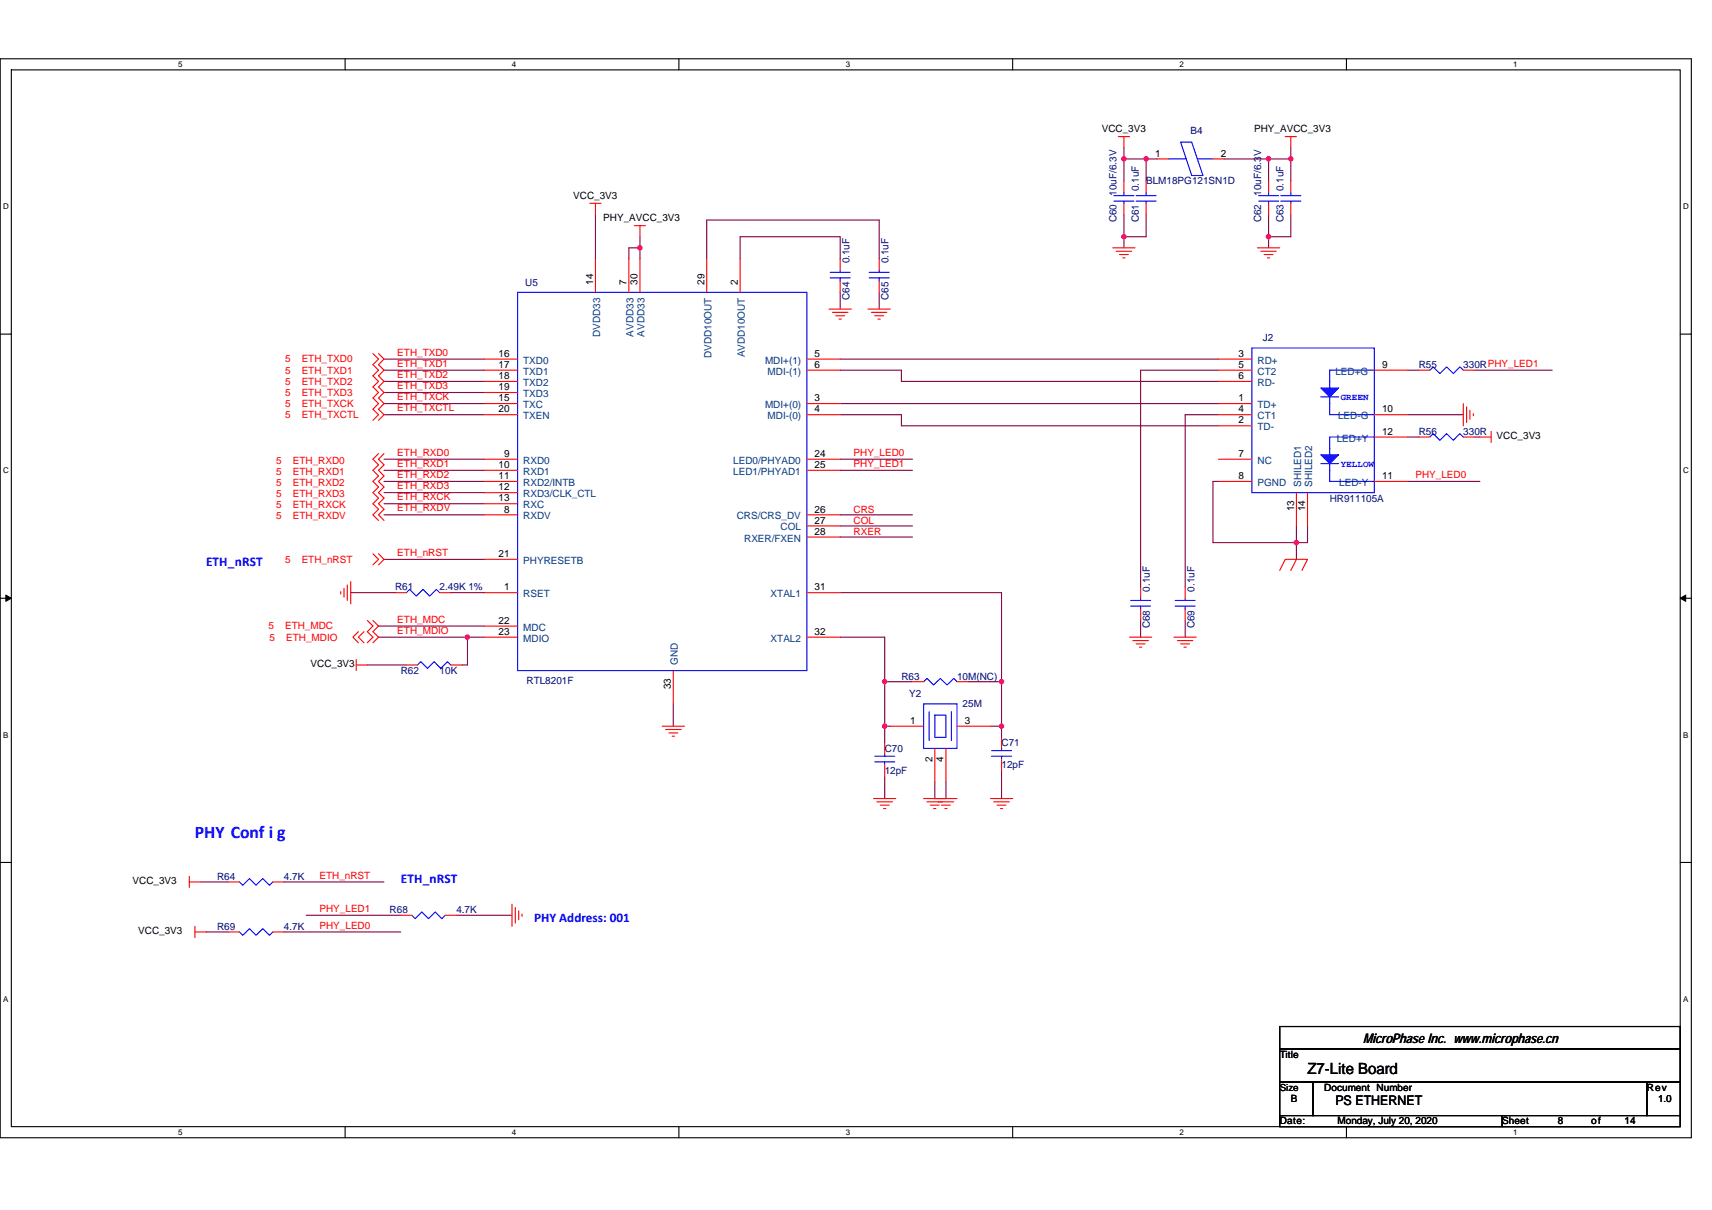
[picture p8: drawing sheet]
<svg xmlns="http://www.w3.org/2000/svg" width="297mm" height="210mm" viewBox="0 0 297 210" stroke-linecap="round" stroke-linejoin="round" font-family="sans-serif">
<path d="M0 10.2h293.5v187.2h-293.5zM2 12.1h289.5v183.4h-289.5z" fill="none" stroke="#000" stroke-width=".19"/>
<g fill="#fff">
<path d="M30.9 10.4h.8v1.6h-.8z"/>
<path d="M30.9 195.7h.8v1.6h-.8z"/>
</g>
<path d="M59.9 10.2v1.9M59.9 195.5v1.9" fill="none" stroke="#000" stroke-width=".19"/>
<g fill="#fff">
<path d="M88.8 10.4h.8v1.6h-.8z"/>
<path d="M88.8 195.7h.8v1.6h-.8z"/>
</g>
<path d="M117.8 10.2v1.9M117.8 195.5v1.9" fill="none" stroke="#000" stroke-width=".19"/>
<g fill="#fff">
<path d="M146.7 10.4h.8v1.6h-.8z"/>
<path d="M146.7 195.7h.8v1.6h-.8z"/>
</g>
<path d="M175.7 10.2v1.9M175.7 195.5v1.9" fill="none" stroke="#000" stroke-width=".19"/>
<g fill="#fff">
<path d="M204.7 10.4h.7v1.6h-.7z"/>
<path d="M204.7 195.7h.7v1.6h-.7z"/>
</g>
<path d="M233.6 10.2v1.9M233.6 195.5v1.9" fill="none" stroke="#000" stroke-width=".19"/>
<g fill="#fff">
<path d="M262.6 10.4h.7v1.6h-.7z"/>
<path d="M262.6 195.7h.7v1.6h-.7z"/>
<path d="M.5 35.1h1v1.5h-1z"/>
<path d="M292 35.1h1v1.5h-1z"/>
<path d="M.5 80.9h1v1.5h-1z"/>
<path d="M292 80.9h1v1.5h-1z"/>
</g>
<path d="M0 58h2M291.5 58h2" fill="none" stroke="#000" stroke-width=".19"/>
<g fill="#fff">
<path d="M.5 126.7h.9v1.6h-.9z"/>
<path d="M292 126.7h.9v1.6h-.9z"/>
</g>
<path d="M0 103.8h2M291.5 103.8h2" fill="none" stroke="#000" stroke-width=".19"/>
<path d="M1 103.3l1 .5-1 .6zM291.5 103.8l1-.5v1.1z" fill="#000" stroke="#000" stroke-width=".17"/>
<g fill="#fff">
<path d="M.5 172.6h.9v1.5h-.9z"/>
<path d="M292 172.6h.9v1.5h-.9z"/>
</g>
<path d="M0 149.7h2M291.5 149.7h2M222 178.1h69.5v3.9h-69.5zM222 182h69.5v5.8h-69.5zM222 187.8h5.8v5.8h-5.8zM222 193.6h38.6v1.9h-38.6zM227.8 187.8h57.9v5.8h-57.9zM260.6 193.6h30.9v1.9h-30.9zM285.7 187.8h5.8v5.8h-5.8z" fill="none" stroke="#000" stroke-width=".19"/>
<g fill="none" stroke="#800040" stroke-width=".19">
<path d="M103.3 37.2v7.7M195 27.6h3.9M195 37.2v3.9h3.9v-3.9M195 27.6v3.8M195 25.6v2M198.9 27.6v3.8M198.9 27.6h1.9M212.4 27.6h7.7M220.1 27.6h3.9M220.1 37.2v5.8M220.1 27.6v3.8M224 37.2v3.9h-3.9"/>
<path d="M224 27.6v3.8M224 25.6v2M111 43v1.9M111 41.1v1.9M111 43h-1.9v1.9M122.6 44.9v-6.7h29.9v6.7M128.4 44.9v-3.8h17.4v3.8M145.8 50.7v2.9M152.5 50.7v2.9M195 41.1v1.9M66.6 62.3h17.4M66.6 64.2h17.4"/>
<path d="M66.6 66.2h17.4M66.6 68.1h17.4M66.6 70h17.4M66.6 72h17.4M66.6 79.7h17.4M145.8 70h65.6M145.8 62.3h65.6M145.8 79.7h12.5M145.8 64.2h10.6v2h55M145.8 72h10.6v1.9h55M211.4 64.2h-13.5v37.7M211.4 72h-5.8v29.9"/>
<path d="M244.2 75.8h2M244.2 72h9.7M244.2 64.2h2M255.8 64.2h13.5M255.8 75.8h1M66.6 81.6h17.4M66.6 83.5h17.4M66.6 85.5h17.4M66.6 87.4h17.4M66.6 89.3h17.4M66.6 97.1h17.4M145.8 81.6h12.5"/>
<path d="M145.8 89.3h12.5M145.8 91.3h12.5M145.8 93.2h12.5M211.4 83.5h-.9v10.7h14.4M224.9 91.3v2.9M224.9 94.2v2.9M226.9 91.3v2.9h-2M244.2 83.5h12.6M60.9 102.8h7.7M63.7 115.4h6.8M65.7 110.6h15.4M65.7 108.6h18.3"/>
<path d="M78.2 102.8h5.8M81.1 110.6v4.8h-.9M81.1 110.6h2.9M145.8 110.6h7.7v7.7M145.8 102.8h28v15.5M153.5 118.3h4.8M153.5 118.3v7.7M168 118.3h5.8M173.8 118.3v7.7M197.9 107.7v2.9M205.6 107.7v2.9M116.8 122.2v3.8"/>
<path d="M153.5 134.7v3.9M153.5 126v2.9M153.5 126h1M162.2 135.7v2.9M164.1 135.7v2.9M171.8 126h2M173.8 133.8v4.8M173.8 126v2M34.8 153.1h4.8M49.3 153.1h17.3M53.1 158.8h16.4M79.2 158.8h9.6"/>
<path d="M35.7 161.7h3.9M49.3 161.7h20.2"/>
</g>
<g fill="#f0f" stroke="#f0f" stroke-width=".19">
<circle cx="153.5" cy="126" r=".38"/>
<circle cx="173.8" cy="126" r=".38"/>
<circle cx="220.1" cy="41.1" r=".38"/>
<circle cx="195" cy="27.6" r=".38"/>
<circle cx="198.9" cy="27.6" r=".38"/>
<circle cx="195" cy="41.1" r=".38"/>
<circle cx="223.9" cy="27.6" r=".38"/>
<circle cx="220.1" cy="27.6" r=".38"/>
<circle cx="81.1" cy="110.6" r=".38"/>
<circle cx="224.9" cy="94.2" r=".38"/>
<circle cx="173.8" cy="118.3" r=".38"/>
<circle cx="153.5" cy="118.3" r=".38"/>
<circle cx="111" cy="43" r=".38"/>
</g>
<g fill="none" stroke="#f00" stroke-width=".19">
<path d="M102.3 35.3h2M103.3 35.3v1.9M110.1 39.2h1.9M111 39.2v1.9M194 23.7h2M195 23.7v1.9M195 35.3v1.9M195 31.4v2M198.9 35.3v1.9M198.9 31.4v2M200.8 27.6h1.9M210.5 27.6h1.9"/>
<path d="M220.1 35.3v1.9M220.1 31.4v2M223 23.7h1.9M224 23.7v1.9M224 35.3v1.9M224 31.4v2M103.3 44.9v5.8M109.1 44.9v5.8M111 44.9v5.8M122.6 44.9v5.8M128.4 44.9v5.8M143.8 53.6h3.9"/>
<path d="M144.4 54.2h2.7M145 54.8h1.6M145.6 55.4h.4M145.8 44.9v2M145.8 48.8v1.9M150.6 53.6h3.9M151.2 54.2h2.7M151.8 54.8h1.5M152.3 55.4h.4M152.5 44.9v2M152.5 48.8v1.9M193.1 43h3.8"/>
<path d="M193.7 43.6h2.7M194.2 44.2h1.6M194.8 44.7h.4M218.2 43h3.8M218.8 43.6h2.6M219.3 44.2h1.6M219.9 44.7h.4M64.7 61.4l1 .9-1 1 1 .9-1 1 1 1-1 .9 1 1-1 1 1 .9-1 1 1 1-1 .9M65.7 78.7l-1 1 1 1-1 .9 1 1-1 .9 1 1-1 1 1 .9-1 1 1 1-1 .9 1 1M65.7 61.4l.9 .9-.9 1 .9 .9-.9 1 .9 1-.9 .9 .9 1-.9 1 .9 .9-.9 1 .9 1-.9 .9M66.6 78.7l-.9 1 .9 1-.9 .9 .9 1-.9 .9 .9 1-.9 1 .9 .9-.9 1 .9 1-.9 .9 .9 1M84 62.3h5.8"/>
<path d="M84 64.2h5.8M84 66.2h5.8M84 68.1h5.8M84 79.7h5.8M84 70h5.8M84 72h5.8M140 70h5.8M140 72h5.8M140 79.7h5.8M140 62.3h5.8M140 64.2h5.8M211.4 70h5.8"/>
<path d="M211.4 73.9h5.8M211.4 72h5.8M211.4 79.7h5.8M211.4 62.3h5.8M211.4 64.2h5.8M211.4 66.2h5.8M238.4 64.2h5.8M238.4 72h5.8M238.4 75.8h5.8M246.2 75.8h1.9M246.2 64.2h1.9M253.9 75.8h1.9"/>
<path d="M253.9 64.2h1.9M253.9 70v3.9M254.5 70.6v2.7M255 71.2v1.5M255.6 71.8v.4M256.8 75.8h1.9M258.7 74.9v1.9M64.7 96.1l1 1-1 .9M65.7 96.1l.9 1-.9 .9M84 85.5h5.8M84 83.5h5.8M84 81.6h5.8"/>
<path d="M84 97.1h5.8M84 87.4h5.8M84 89.3h5.8M140 81.6h5.8M140 89.3h5.8M140 91.3h5.8M140 93.2h5.8M211.4 83.5h5.8M222 99l1-1.9h3.9l-1 1.9M224.9 85.5v5.8M224.9 97.1l-.9 1.9M226.9 85.5v5.8"/>
<path d="M238.4 83.5h5.8M59.1 102.7v.4M59.7 102.1v1.5M60.3 101.5v2.7M60.9 100.9v3.9M61.8 115.4h1.9M61.8 114.4v2M62.2 109.6l-1 1 1 .9M63.2 109.6l-1 1 1 .9M63.7 107.7l1 .9-1 1 1 1-1 .9M64.7 107.7l1 .9-1 1 1 1-1 .9M68.6 102.8h1.9"/>
<path d="M70.5 115.4h1.9M76.3 102.8h1.9M78.2 115.4h2M84 108.6h5.8M84 110.6h5.8M84 102.8h5.8M116.8 116.4v5.8M140 110.6h5.8M140 102.8h5.8M158.3 118.3h1.9M166 118.3h2M196 110.6h3.8"/>
<path d="M196.6 111.2h2.7M197.1 111.7h1.6M197.7 112.3h.4M197.9 101.9v1.9M197.9 105.7v2M203.7 110.6h3.9M204.3 111.2h2.7M204.8 111.7h1.6M205.4 112.3h.4M205.6 101.9v1.9M205.6 105.7v2M114.9 126h3.9"/>
<path d="M115.5 126.6h2.7M116.1 127.2h1.5M116.6 127.8h.4M151.6 138.6h3.8M152.1 139.1h2.8M152.7 139.7h1.6M153.5 128.9v2M153.5 132.8v1.9M154.5 126h5.7M160.2 138.6h3.9M160.8 139.1h2.7M161.4 139.7h1.6"/>
<path d="M162.2 129.9v5.8M162.2 138.6h3.8M162.8 139.1h2.7M163.3 139.7h1.6M164.1 129.9v5.8M166 126h5.8M171.8 138.6h3.9M172.4 139.1h2.7M173 139.7h1.5M173.8 128v1.9M173.8 131.8v2M32.8 153.1h2"/>
<path d="M32.8 152.1v1.9M39.6 153.1h1.9M47.3 153.1h2M69.5 158.8h2M77.3 158.8h1.9M88.8 156.9v3.9M89.4 157.5v2.7M90 158.1v1.5M90.6 158.6v.4M153.3 140.3h.4M162 140.3h.4M163.9 140.3h.4"/>
<path d="M173.6 140.3h.4M33.8 161.7h1.9M33.8 160.8v1.9M39.6 161.7h1.9M47.3 161.7h2"/>
</g>
<g fill="none" stroke="#00f" stroke-width=".19">
<path d="M193.3 34h3.4M193.3 34.9h3.4M195 34.9v.4M195 33.4v.6M197.1 34h3.5M197.1 34.9h3.5M198.9 34.9v.4M198.9 33.4v.6M202.7 27.6h3.1M204.8 24.7h2l1.9 5.8h-1.9zM207.7 27.6h2.8M218.4 34h3.4"/>
<path d="M218.4 34.9h3.4M220.1 34.9v.4M220.1 33.4v.6M222.2 34h3.5M222.2 34.9h3.5M224 34.9v.4M224 33.4v.6M89.8 50.7h50.2v65.7h-50.2zM144 48.2h3.5M144 47.3h3.5M145.8 46.9v.4M145.8 48.2v.6"/>
<path d="M150.8 48.2h3.5M150.8 47.3h3.5M152.5 46.9v.4M152.5 48.2v.6M217.2 60.4h21.2v25.1h-21.2zM229.2 68.9h3.1M230.7 68.9v3.1h7.7M238.4 64.2h-7.7v3.1M238.4 75.8h-7.7v3.1M248.1 75.8l.6-.6 1.1 1.2 1.2-1.2 1.2 1.2 1.1-1.2 .6 .6M248.1 64.2l.6-.5 1.1 1.1 1.2-1.1 1.2 1.1 1.1-1.1 .6 .5M229.2 80.5h3.1"/>
<path d="M230.7 80.5v3h7.7M70.5 102.8l.6-.5 1.1 1.1 1.2-1.1 1.1 1.1 1.2-1.1 .6 .5M72.4 115.4l.6-.6 1.2 1.2 1.1-1.2 1.2 1.2 1.1-1.2 .6 .6M160.2 118.3l.6-.6 1.2 1.2 1.1-1.2 1.2 1.2 1.2-1.2 .5 .6M196.2 105.2h3.4M196.2 104.2h3.4M197.9 103.8v.4M197.9 105.2v.5M203.9 105.2h3.5M203.9 104.2h3.5M205.6 103.8v.4M205.6 105.2v.5"/>
<path d="M151.8 132.2h3.4M151.8 131.2h3.4M153.5 130.9v.3M153.5 132.2v.6M160.2 122.2h5.8v7.7h-5.8zM161.2 123.5v5M162.2 124.1h1.9v3.9h-1.9zM165.1 123.5v5M172 131.2h3.5M172 130.3h3.5M173.8 129.9v.4M173.8 131.2v.6"/>
<path d="M41.5 153.1l.6 .5 1.2-1.1 1.1 1.1 1.2-1.1 1.2 1.1 .5-.5M71.5 158.8l.5 .6 1.2-1.1 1.2 1.1 1.1-1.1 1.2 1.1 .6-.6M41.5 161.7l.6 .6 1.2-1.1 1.1 1.1 1.2-1.1 1.2 1.1 .5-.6"/>
</g>
<g fill="#00f" stroke="#00f" stroke-width=".19">
<path d="M229.2 67.3h3.1l-1.6 1.6z" fill-rule="evenodd"/>
<path d="M229.2 78.9h3.1l-1.6 1.6z" fill-rule="evenodd"/>
</g>
<text font-size="3.1" fill="#00f" x="33.8" y="145.4">PHY Conf i g</text>
<text font-size="2.7" x="226.9" y="186.3">Z7-Lite Board</text>
<g font-size="2.3" fill="#00f">
<text x="35.7" y="98.3">ETH_nRST</text>
<text x="69.5" y="153.3">ETH_nRST</text>
<text x="92.7" y="160.1">PHY Address: 001</text>
</g>
<g font-size="2.3">
<text x="236.5" y="181.1">MicroPhase Inc. www.microphase.cn</text>
<text x="231.7" y="191.8">PS ETHERNET</text>
</g>
<g font-size="1.7">
<text x="191.2" y="22.9">VCC_3V3</text>
<text x="217.6" y="22.9">PHY_AVCC_3V3</text>
<text x="200.4" y="27.2">1</text>
<text x="211.8" y="27.2">2</text>
<text x="99.5" y="34.5">VCC_3V3</text>
<text x="104.7" y="38.4">PHY_AVCC_3V3</text>
<text x="102.9" y="49.4" transform="rotate(-90 102.9 49.4)">14</text>
<text x="108.7" y="49.4" transform="rotate(-90 108.7 49.4)">7</text>
<text x="110.6" y="49.4" transform="rotate(-90 110.6 49.4)">30</text>
<text x="122.2" y="49.4" transform="rotate(-90 122.2 49.4)">29</text>
<text x="128" y="49.4" transform="rotate(-90 128 49.4)">2</text>
<text x="86.5" y="61.9">16</text>
<text x="86.5" y="63.8">17</text>
<text x="86.5" y="65.8">18</text>
<text x="141.3" y="63.8">6</text>
<text x="141.3" y="61.9">5</text>
<text x="214.9" y="61.9">3</text>
<text x="214.9" y="63.8">5</text>
<text x="214.9" y="65.8">6</text>
<text x="239.8" y="63.8">9</text>
<text x="86.5" y="67.7">19</text>
<text x="86.5" y="69.6">15</text>
<text x="86.5" y="71.6">20</text>
<text x="141.3" y="71.6">4</text>
<text x="141.3" y="69.6">3</text>
<text x="214.9" y="69.6">1</text>
<text x="214.9" y="71.6">4</text>
<text x="239.8" y="71.6">10</text>
<text x="214.9" y="73.5">2</text>
<text x="239.8" y="75.4">12</text>
<text x="259.7" y="76.2">VCC_3V3</text>
<text x="86.5" y="83.1">11</text>
<text x="86.5" y="81.2">10</text>
<text x="87.5" y="79.3">9</text>
<text x="141.3" y="81.2">25</text>
<text x="141.3" y="79.3">24</text>
<text x="214.9" y="79.3">7</text>
<text x="214.9" y="83.1">8</text>
<text x="239.8" y="83.1">11</text>
<text x="86.5" y="85.1">12</text>
<text x="86.5" y="87">13</text>
<text x="87.5" y="88.9">8</text>
<text x="141.3" y="88.9">26</text>
<text x="224.5" y="88.8" transform="rotate(-90 224.5 88.8)">13</text>
<text x="226.5" y="88.8" transform="rotate(-90 226.5 88.8)">14</text>
<text x="141.3" y="92.8">28</text>
<text x="141.3" y="90.9">27</text>
<text x="86.5" y="96.7">21</text>
<text x="87.5" y="102.4">1</text>
<text x="141.3" y="102.4">31</text>
<text x="86.5" y="108.2">22</text>
<text x="86.5" y="110.2">23</text>
<text x="141.3" y="110.2">32</text>
<text x="53.9" y="115.8">VCC_3V3</text>
<text x="116.4" y="119.6" transform="rotate(-90 116.4 119.6)">33</text>
<text x="157.9" y="125.6">1</text>
<text x="167.4" y="125.6">3</text>
<text x="161.8" y="132.2" transform="rotate(-90 161.8 132.2)">2</text>
<text x="163.7" y="132.2" transform="rotate(-90 163.7 132.2)">4</text>
<text x="23" y="153.4">VCC_3V3</text>
<text x="24" y="162.1">VCC_3V3</text>
<text x="222" y="183.6">Title</text>
<text x="222" y="189.3">Size</text>
<text x="224" y="191.3">B</text>
<text x="229.8" y="189.3">Document Number</text>
<text x="285.7" y="189.3">Rev</text>
<text x="287.7" y="191.3">1.0</text>
<text x="222" y="195.1">Date:</text>
<text x="232.1" y="195.1">Monday, July 20, 2020</text>
<text x="260.6" y="195.1">Sheet</text>
<text x="270.3" y="195.1">8</text>
<text x="276.1" y="195.1">of</text>
<text x="281.9" y="195.1">14</text>
</g>
<g font-size="1.7" fill="#000080">
<text x="206.6" y="23.3">B4</text>
<text x="193.7" y="34" transform="rotate(-90 193.7 34)">10uF/6.3V</text>
<text x="197.6" y="33.2" transform="rotate(-90 197.6 33.2)">0.1uF</text>
<text x="198.9" y="32">BLM18PG121SN1D</text>
<text x="218.8" y="34" transform="rotate(-90 218.8 34)">10uF/6.3V</text>
<text x="222.7" y="33.2" transform="rotate(-90 222.7 33.2)">0.1uF</text>
<text x="193.7" y="38.6" transform="rotate(-90 193.7 38.6)">C60</text>
<text x="197.6" y="38.6" transform="rotate(-90 197.6 38.6)">C61</text>
<text x="218.8" y="38.6" transform="rotate(-90 218.8 38.6)">C62</text>
<text x="222.7" y="38.6" transform="rotate(-90 222.7 38.6)">C63</text>
<text x="147.4" y="45.7" transform="rotate(-90 147.4 45.7)">0.1uF</text>
<text x="154.2" y="45.7" transform="rotate(-90 154.2 45.7)">0.1uF</text>
<text x="91.1" y="49.6">U5</text>
<text x="147.4" y="52.1" transform="rotate(-90 147.4 52.1)">C64</text>
<text x="154.2" y="52.1" transform="rotate(-90 154.2 52.1)">C65</text>
<text x="219.1" y="59.2">J2</text>
<text x="246.2" y="63.9">R55</text>
<text x="253.9" y="63.9">330RPHY_LED1</text>
<text x="246.2" y="75.4">R56</text>
<text x="253.9" y="75.4">330R</text>
<text x="230.7" y="87">HR911105A</text>
<text x="68.6" y="102.5">R61</text>
<text x="76.3" y="102.5">2.49K 1%</text>
<text x="199.5" y="102.7" transform="rotate(-90 199.5 102.7)">0.1uF</text>
<text x="207.2" y="102.7" transform="rotate(-90 207.2 102.7)">0.1uF</text>
<text x="199.5" y="109" transform="rotate(-90 199.5 109)">C68</text>
<text x="207.2" y="109" transform="rotate(-90 207.2 109)">C69</text>
<text x="69.5" y="116.9">R62</text>
<text x="76.3" y="116.9">10K</text>
<text x="91.4" y="118.7">RTL8201F</text>
<text x="156.4" y="117.9">R63</text>
<text x="166" y="117.9">10M(NC)</text>
<text x="157.8" y="121">Y2</text>
<text x="167" y="122.7">25M</text>
<text x="153.5" y="130.5">C70</text>
<text x="173.8" y="129.5">C71</text>
<text x="153.5" y="134.3">12pF</text>
<text x="173.8" y="133.3">12pF</text>
<text x="37.7" y="152.7">R64</text>
<text x="49.3" y="152.7">4.7K</text>
<text x="37.7" y="161.4">R69</text>
<text x="49.3" y="161.4">4.7K</text>
<text x="67.6" y="158.5">R68</text>
<text x="79.2" y="158.5">4.7K</text>
</g>
<g font-size="1.7" fill="#004080">
<text x="104.1" y="58.5" transform="rotate(-90 104.1 58.5)">DVDD33</text>
<text x="109.9" y="58.4" transform="rotate(-90 109.9 58.4)">AVDD33</text>
<text x="111.8" y="58.4" transform="rotate(-90 111.8 58.4)">AVDD33</text>
<text x="90.8" y="63.1">TXD0</text>
<text x="90.8" y="65">TXD1</text>
<text x="123.4" y="62.1" transform="rotate(-90 123.4 62.1)">DVDD10OUT</text>
<text x="129.2" y="62" transform="rotate(-90 129.2 62)">AVDD10OUT</text>
<text x="132.7" y="63.1">MDI+(1)</text>
<text x="133.2" y="65">MDI-(1)</text>
<text x="218.2" y="63.1">RD+</text>
<text x="218.2" y="65">CT2</text>
<text x="231.7" y="65">LED+G</text>
<text x="90.8" y="67">TXD2</text>
<text x="90.8" y="68.9">TXD3</text>
<text x="90.8" y="70.8">TXC</text>
<text x="132.7" y="70.8">MDI+(0)</text>
<text x="218.2" y="70.8">TD+</text>
<text x="218.2" y="67">RD-</text>
<text x="90.8" y="72.7">TXEN</text>
<text x="133.2" y="72.7">MDI-(0)</text>
<text x="218.2" y="74.7">TD-</text>
<text x="218.2" y="72.7">CT1</text>
<text x="231.9" y="76.6">LED+Y</text>
<text x="232.2" y="72.7">LED-G</text>
<text x="90.8" y="82.4">RXD1</text>
<text x="90.8" y="80.5">RXD0</text>
<text x="127.2" y="82.4">LED1/PHYAD1</text>
<text x="127.2" y="80.5">LED0/PHYAD0</text>
<text x="218.2" y="80.5">NC</text>
<text x="90.8" y="86.3">RXD3/CLK_CTL</text>
<text x="90.8" y="84.3">RXD2/INTB</text>
<text x="90.8" y="88.2">RXC</text>
<text x="218.2" y="84.3">PGND</text>
<text x="225.7" y="84.5" transform="rotate(-90 225.7 84.5)">SHILED1</text>
<text x="227.7" y="84.5" transform="rotate(-90 227.7 84.5)">SHILED2</text>
<text x="232.4" y="84.3">LED-Y</text>
<text x="90.8" y="90.1">RXDV</text>
<text x="127.8" y="90.1">CRS/CRS_DV</text>
<text x="129.1" y="94">RXER/FXEN</text>
<text x="135.4" y="92.1">COL</text>
<text x="90.8" y="97.9">PHYRESETB</text>
<text x="90.8" y="103.6">RSET</text>
<text x="133.7" y="103.6">XTAL1</text>
<text x="90.8" y="109.4">MDC</text>
<text x="90.8" y="111.4">MDIO</text>
<text x="133.7" y="111.4">XTAL2</text>
<text x="117.6" y="115.4" transform="rotate(-90 117.6 115.4)">GND</text>
</g>
<g font-size="1.7" fill="#f00">
<text x="49.5" y="64.8">5</text>
<text x="49.5" y="62.9">5</text>
<text x="52.3" y="64.8">ETH_TXD1</text>
<text x="52.3" y="62.9">ETH_TXD0</text>
<text x="68.9" y="61.7">ETH_TXD0</text>
<text x="68.9" y="63.6">ETH_TXD1</text>
<text x="68.9" y="65.6">ETH_TXD2</text>
<text x="49.5" y="68.7">5</text>
<text x="49.5" y="66.8">5</text>
<text x="49.5" y="70.6">5</text>
<text x="52.3" y="68.7">ETH_TXD3</text>
<text x="52.3" y="66.8">ETH_TXD2</text>
<text x="52.3" y="70.6">ETH_TXCK</text>
<text x="68.9" y="67.5">ETH_TXD3</text>
<text x="68.9" y="69.4">ETH_TXCK</text>
<text x="68.9" y="71.4">ETH_TXCTL</text>
<text x="49.5" y="72.6">5</text>
<text x="52.3" y="72.6">ETH_TXCTL</text>
<text x="47.9" y="80.5">5</text>
<text x="47.9" y="82.4">5</text>
<text x="50.8" y="80.5">ETH_RXD0</text>
<text x="50.8" y="82.4">ETH_RXD1</text>
<text x="68.9" y="79.1">ETH_RXD0</text>
<text x="68.9" y="81">ETH_RXD1</text>
<text x="68.9" y="83">ETH_RXD2</text>
<text x="148.1" y="79.1">PHY_LED0</text>
<text x="148.1" y="81">PHY_LED1</text>
<text x="245.6" y="83">PHY_LED0</text>
<text x="47.9" y="84.3">5</text>
<text x="47.9" y="86.3">5</text>
<text x="47.9" y="88.2">5</text>
<text x="50.8" y="84.3">ETH_RXD2</text>
<text x="50.8" y="86.3">ETH_RXD3</text>
<text x="50.8" y="88.2">ETH_RXCK</text>
<text x="68.9" y="84.9">ETH_RXD3</text>
<text x="68.9" y="86.8">ETH_RXCK</text>
<text x="68.9" y="88.8">ETH_RXDV</text>
<text x="148.1" y="89">CRS</text>
<text x="47.9" y="90.1">5</text>
<text x="50.8" y="90.1">ETH_RXDV</text>
<text x="148.1" y="90.9">COL</text>
<text x="148.1" y="92.8">RXER</text>
<text x="49.5" y="97.6">5</text>
<text x="52.3" y="97.6">ETH_nRST</text>
<text x="68.9" y="96.5">ETH_nRST</text>
<text x="46.6" y="109.2">5</text>
<text x="46.8" y="111.2">5</text>
<text x="49.5" y="109.2">ETH_MDC</text>
<text x="49.7" y="111.2">ETH_MDIO</text>
<text x="68.9" y="108.1">ETH_MDC</text>
<text x="68.9" y="110">ETH_MDIO</text>
<text x="55.4" y="152.5">ETH_nRST</text>
<text x="55.4" y="158.2">PHY_LED1</text>
<text x="55.4" y="161.1">PHY_LED0</text>
</g>
<g font-size="1.6" fill="#00f">
<text x="232.6" y="69.4">GREEN</text>
<text x="232.6" y="81">YELLOW</text>
</g>
<g font-size="1.4">
<text x="30.9" y="11.7">5</text>
<text x="88.8" y="11.7">4</text>
<text x="146.7" y="11.7">3</text>
<text x="204.7" y="11.7">2</text>
<text x="262.6" y="11.7">1</text>
<text x=".5" y="36.3">D</text>
<text x="292" y="36.3">D</text>
<text x=".5" y="82.1">C</text>
<text x="292" y="82.1">C</text>
<text x=".5" y="128">B</text>
<text x="292" y="128">B</text>
<text x=".5" y="173.8">A</text>
<text x="292" y="173.8">A</text>
<text x="30.9" y="197">5</text>
<text x="88.8" y="197">4</text>
<text x="146.7" y="197">3</text>
<text x="204.7" y="197">2</text>
<text x="262.6" y="197">1</text>
</g>
</svg>
